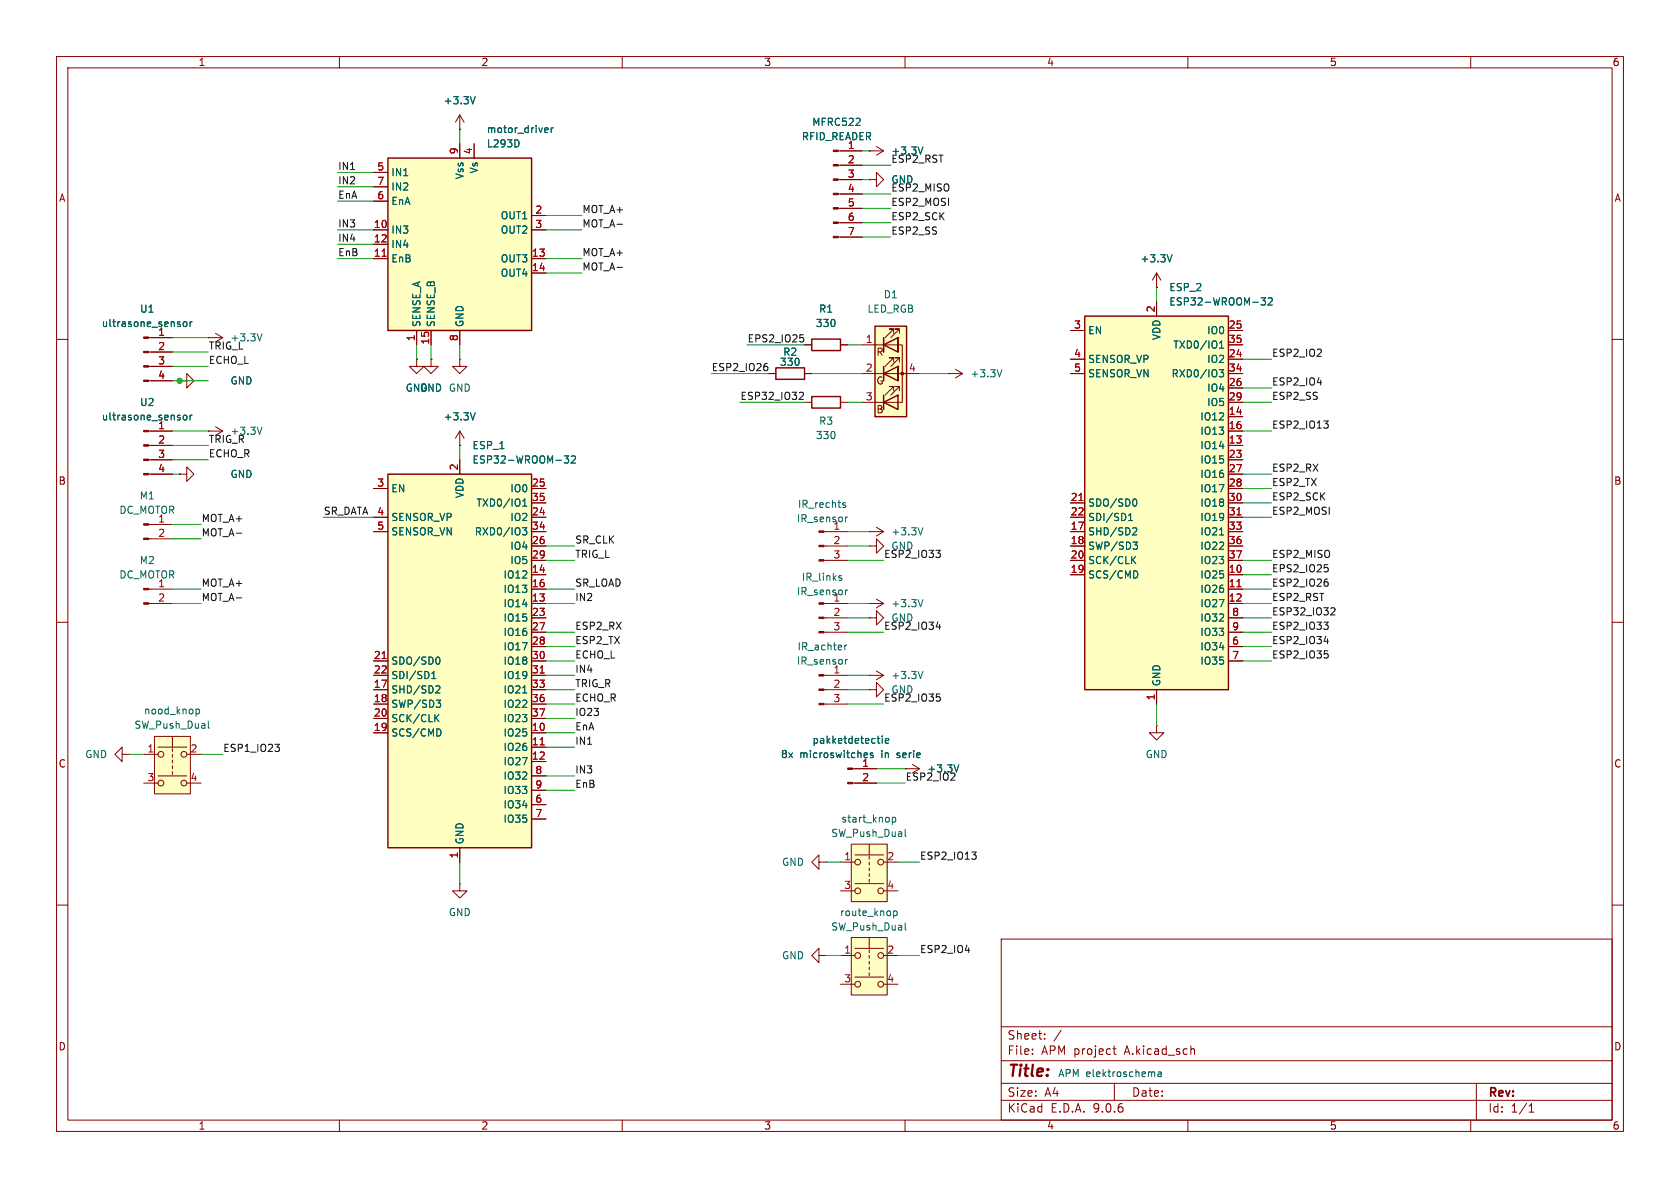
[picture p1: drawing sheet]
<svg xmlns="http://www.w3.org/2000/svg" width="297mm" height="210mm" viewBox="0 0 297 210" stroke-linecap="round" stroke-linejoin="round" font-family="sans-serif">
<g fill="none" stroke="#840000" stroke-width=".18">
<path d="M10 10h277v190h-277zM12 12h273v186h-273zM60 10v2M110 10v2M160 10v2M210 10v2M260 10v2M10 60h2M285 60h2M26.3 92.7h4.2M26.3 95.3h4.2M10 110h2"/>
<path d="M26.3 104.1h4.2M26.3 106.7h4.2M153.7 119.4h.1M153.7 119.4h2.5M154.9 118.6l1.3 .8M156.2 119.4l-1.3 .7M285 110h2M153.7 121.9h1.2v-1.2l1.3 1.2-1.3 1.3v-1.3M153.7 121.9h.1M10 160h2M177 166h108v32h-108zM285 160h2"/>
<path d="M60 198v2M110 198v2M160 198v2M177 194.5h108M177 191.5h108M177 187.5h108M177 181.5h108M182.5 186.3v.1M182.5 185.5v.1M184.7 183.6v.1M184.7 182.8v.1M187.6 182.1l-1.3 2"/>
<path d="M196.7 185.4h.6M197 184.9v1.3l.3 .2M197 191.5v3M210 198v2M210.7 185.4h.3l.2 .2v.8M260 198v2M261 191.5v6.5M270.3 196.6h.9M270.3 195.5l.4-.4v1.5"/>
</g>
<g fill="#840000" stroke="#840000" stroke-width=".18">
<path d="M25.4 92.6h.9v.2h-.9z"/>
<path d="M25.4 95.1h.9v.3h-.9z"/>
<path d="M25.4 104h.9v.3h-.9z"/>
<path d="M25.4 106.6h.9v.2h-.9z"/>
</g>
<path d="M163.2 118.7l-.5 1.3" fill="none" stroke="#006464" stroke-width=".18"/>
<path d="M27.3 130.2h6.4v10.1h-6.4z" fill="#ffffc2"/>
<g fill="none" stroke="#840000" stroke-width=".18">
<path d="M204.5 50.8h.1M204.5 48.3l-.8 1.2M204.5 48.3l.7 1.2M204.5 48.3v2.5M145.6 106.7h4.3M145.6 109.2h4.3M145.6 111.8h4.3M153.7 109.2h1.2v-1.2l1.3 1.2-1.3 1.3v-1.3M153.7 109.2h.1M153.7 106.7h.1M153.7 106.7h2.5M154.9 105.9l1.3 .8"/>
<path d="M156.2 106.7l-1.3 .7M25.4 133.4h2.5M25.4 138.4h2.5M27.3 130.2h6.4v10.1h-6.4zM27.9 132.1h5.1M27.9 137.2h5.1M30.5 130.3v1.8M30.5 132.3v.5M30.5 133.4v.5M30.5 134.4v.5M30.5 135.4v.5M30.5 136.4v.5"/>
<path d="M33 133.4h2.6M33 138.4h2.6M160 135.9h.1M160 135.9h2.6M161.3 135.1l1.3 .8M162.6 135.9l-1.3 .8M204.5 128.3v1.2h1.2l-1.2 1.3-1.3-1.3h1.3M204.5 128.3h.1M144.8 168.9v-1.3l-1.3 1.3 1.3 1.3v-1.3h1.2M146 168.9h.1"/>
<circle cx="28.4" cy="138.4" r=".51"/>
<circle cx="28.4" cy="133.4" r=".51"/>
<circle cx="32.5" cy="138.4" r=".51"/>
<circle cx="32.5" cy="133.4" r=".51"/>
</g>
<path d="M207.2 45l-.4 1.3M148.5 102.2h.3v.2l-.1 .2h-.3M148.5 101.8h.3M149.5 104.3v.8M149.8 104.3l-.3 .2M163.2 106l-.5 1.3M34.7 125.4h.3l.3 .2-.2 .5h-.4M36.8 127.5v1.1l.2 .1M169.5 135.2l-.4 1.3" fill="none" stroke="#006464" stroke-width=".18"/>
<g fill="#840000" stroke="#840000" stroke-width=".18">
<path d="M144.8 106.6h.8v.2h-.8z"/>
<path d="M144.8 109.1h.8v.2h-.8z"/>
<path d="M144.8 111.6h.8v.3h-.8z"/>
</g>
<path d="M150.5 149.2h6.3v10.2h-6.3z" fill="#ffffc2"/>
<g fill="none" stroke="#840000" stroke-width=".18">
<path d="M153.7 26.7h.1M153.7 26.7h2.5M154.9 25.9l1.3 .8M156.2 26.7l-1.3 .7M73.7 63.5v1.3h1.2l-1.2 1.2-1.3-1.2h1.3M73.7 63.5h.1M76.2 63.5v1.3h1.3l-1.3 1.2-1.3-1.2h1.3M76.2 63.5h.1M81.3 78.7h.1M81.3 63.5v1.3h1.2l-1.2 1.2-1.3-1.2h1.3M81.3 63.5h.1M81.3 76.2l-.8 1.3"/>
<path d="M81.3 76.2l.7 1.3M81.3 76.2v2.5M167.6 66h.1M167.6 66h2.6M168.9 65.3l1.3 .7M170.2 66l-1.3 .8M31.7 83.8h1.3v-1.2l1.3 1.2-1.3 1.3v-1.3M31.7 83.8h.1M148.6 152.4h2.5M148.6 157.5h2.5M150.5 149.2h6.3v10.2h-6.3zM151.1 151.1h5.1"/>
<path d="M151.1 156.2h5.1M153.7 149.4v1.7M153.7 151.4v.5M153.7 152.4v.5M153.7 153.4v.5M153.7 154.4v.5M153.7 155.4v.6M156.2 152.4h2.5M156.2 157.5h2.5"/>
<circle cx="151.6" cy="157.5" r=".51"/>
<circle cx="151.6" cy="152.4" r=".51"/>
<circle cx="155.7" cy="152.4" r=".51"/>
<circle cx="155.7" cy="157.5" r=".51"/>
</g>
<path d="M163.2 26l-.5 1.2M84 73l-.4 1.2M177.1 65.3l-.4 1.3M157.8 144.5v1.3M157.8 144.5h.3l.3 .2-.2 .6h-.4M160 146.6v1.1l.2 .2" fill="none" stroke="#006464" stroke-width=".18"/>
<path d="M154.7 57.7h5.6v16h-5.6z" fill="#ffffc2"/>
<path d="M154.7 57.7h5.6v16h-5.6zM156.2 59.7v2.5M137.2 65h5v2.1h-5zM143.5 70.1h5.1v2h-5.1zM156.2 61l2.5-1.3v2.5zM156.2 66l2.5-1.2v2.5zM156.2 71.1l2.5-1.2v2.5zM156.2 64.8v2.5M156.2 69.9v2.5" fill="none" stroke="#840000" stroke-width=".25"/>
<g fill="none" stroke="#840000" stroke-width=".18">
<path d="M153.7 31.8h1.2v-1.3l1.3 1.3-1.3 1.2v-1.2M153.7 31.8h.1M36.8 59.7h.1M36.8 59.7h2.6M38.1 58.9l1.3 .8M39.4 59.7l-1.3 .8M156.2 59.7v2.5M158 58.9v-.7h-.8h.8l-1.5 1.5M158.7 59.7h.1M158.7 59.7v2.5zM159 58.9v-.7h-.8h.8l-1.5 1.5M26.3 76.2h4.2"/>
<path d="M26.3 78.7h4.2M36.8 76.2h.1M36.8 76.2h2.6M38.1 75.4l1.3 .8M39.4 76.2l-1.3 .8M135.9 66h1.3M142.2 66h1.3M142.2 71.1h1.3M148.6 71.1h1.3M152.4 61h7.1v10.1h-7.1M152.4 66h10.2M156.2 64.8v2.5"/>
<path d="M158 64v-.8h-.8h.8l-1.5 1.6M158 69.1v-.8h-.8h.8l-1.5 1.6M158.7 64.8h.1M158.7 64.8v2.5zM159 64v-.8h-.8h.8l-1.5 1.6M159 69.1v-.8h-.8h.8l-1.5 1.6M26.3 81.3h4.2M26.3 83.8h4.2"/>
</g>
<g fill="#840000" stroke="#840000" stroke-width=".18">
<path d="M25.4 76.1h.9v.2h-.9z"/>
<path d="M25.4 78.6h.9v.3h-.9z"/>
<path d="M25.4 81.2h.9v.2h-.9z"/>
<path d="M25.4 83.7h.9v.2h-.9z"/>
<circle cx="159.5" cy="66" r=".25"/>
</g>
<path d="M46.3 59l-.4 1.3M32.5 73.5l.3-.1 .3 .2v.4l-.3 .2h-.3l-.1-.2zM33.6 73.4v.8M34 73.4l-.4 .2M46.3 75.5l-.4 1.3" fill="none" stroke="#006464" stroke-width=".18"/>
<path d="M68.6 83.8h25.4v66.1h-25.4z" fill="#ffffc2"/>
<path d="M68.6 83.8h25.4v66.1h-25.4z" fill="none" stroke="#840000" stroke-width=".25"/>
<g fill="none" stroke="#840000" stroke-width=".18">
<path d="M66 86.4h2.6M66 91.4h2.6M66 94h2.6M81.3 81.3v2.5M94 86.4h2.5M94 91.4h2.5M94 94h2.5M94 88.9h2.5M94 96.5h2.5M94 99.1h2.5M66 116.8h2.6M66 119.4h2.6"/>
<path d="M94 116.8h2.5M94 119.4h2.5M94 101.6h2.5M94 104.1h2.5M94 106.7h2.5M94 109.2h2.5M94 111.8h2.5M94 114.3h2.5M66 121.9h2.6M66 124.5h2.6M66 127h2.6M66 129.5h2.6"/>
<path d="M94 121.9h2.5M94 124.5h2.5M94 127h2.5M94 129.5h2.5M94 132.1h2.5M94 134.6h2.5M94 137.2h2.5M94 139.7h2.5M81.3 149.9v2.5M94 142.2h2.5M94 144.8h2.5"/>
</g>
<g fill="none" stroke="#006464" stroke-width=".18">
<path d="M92.3 93.3h.8l-.4 .5 .4 .1v.5l-.2 .2-.5-.1M92.4 89.5h.7M92.4 88.6l.4-.4v1.3M99.7 80.6h.8l-.4 .5 .4 .1v.5l-.2 .2-.6-.2M101 80.7l.5-.1 .2 .4-.7 .9h.7M76.3 120h.8M76.3 119.1l.4-.4v1.3M77.4 116.1a.68 .68 0 0 1 .4 .7 .68 .68 0 0 1-.4 .6M77.1 126.9l.5 .7M77.1 123.8h.8l-.4 .5 .3 .1 .1 .4-.2 .2h-.4M77.2 121.2l.5 .1 .1 .3-.8 .9h.8M77.6 126.3l-.7 .7"/>
<path d="M77.7 128.9l.3 .5-.3 .7M92.4 122.5h.7"/>
</g>
<path d="M67.6 116.4h.7M95.5 119h.7M95.5 131.7h.7" fill="none" stroke="#a90000" stroke-width=".18"/>
<path d="M191.8 55.9h25.4v66h-25.4z" fill="#ffffc2"/>
<path d="M143.5 59.9h5.1v2.1h-5.1zM191.8 55.9h25.4v66h-25.4z" fill="none" stroke="#840000" stroke-width=".25"/>
<g fill="none" stroke="#840000" stroke-width=".18">
<path d="M189.2 58.4h2.6M204.5 53.3v2.6M217.2 58.4h2.5M31.7 67.3h1.3v-1.3l1.3 1.3-1.3 1.3v-1.3M31.7 67.3h.1M142.2 61h1.3M148.6 61h1.3M189.2 63.5h2.6M189.2 66h2.6M217.2 63.5h2.5M217.2 66h2.5M217.2 61h2.5"/>
<path d="M217.2 68.6h2.5M217.2 71.1h2.5M217.2 73.7h2.5M217.2 76.2h2.5M217.2 78.7h2.5M145.6 94h4.3M145.6 96.5h4.3M145.6 99.1h4.3M153.7 94h.1M153.7 96.5h1.2v-1.2l1.3 1.2-1.3 1.3v-1.3M153.7 96.5h.1M153.7 94h2.5"/>
<path d="M154.9 93.2l1.3 .8M156.2 94l-1.3 .7M189.2 88.9h2.6M189.2 91.4h2.6M189.2 94h2.6M189.2 96.5h2.6M189.2 99.1h2.6M217.2 88.9h2.5M217.2 91.4h2.5M217.2 94h2.5M217.2 96.5h2.5M217.2 99.1h2.5"/>
<path d="M217.2 81.3h2.5M217.2 83.8h2.5M217.2 86.4h2.5M189.2 101.6h2.6M217.2 101.6h2.5M217.2 104.1h2.5M217.2 106.7h2.5M217.2 109.2h2.5M217.2 111.8h2.5M217.2 114.3h2.5M217.2 116.8h2.5M21.6 133.4v-1.3l-1.3 1.3 1.3 1.2v-1.2h1.3"/>
<path d="M22.9 133.4h.1M204.5 121.9v2.6"/>
</g>
<g fill="none" stroke="#006464" stroke-width=".18">
<path d="M222.9 52.6h.8l-.4 .5 .4 .2v.5l-.2 .1-.6-.1M224.2 52.8l.5-.2 .2 .4-.8 .9h.8M215.5 65.3h.8l-.4 .5 .4 .2v.5l-.2 .1h-.5M215.6 61.5h.7M215.6 60.6l.4-.3v1.2M149 89.2l.5 .1v.2l-.2 .2-.3-.1M149 88.9h.5M149.5 91.4v.8M149.8 91.4l-.3 .2M163.2 93.3l-.5 1.3M199.5 92h.7M199.5 91.1l.4-.4v1.3"/>
<path d="M200.2 98.9l.6 .7M200.3 95.8h.8l-.4 .5 .3 .1 .1 .5-.3 .2h-.3M200.4 93.3l.4 .1 .2 .3-.8 .9h.8M200.5 88.2a.68 .68 0 0 1 .5 .6 .68 .68 0 0 1-.5 .7M200.8 98.4l-.7 .7M215.6 94.6h.7M200.9 101l.2 .5-.2 .6"/>
</g>
<path d="M190.7 88.5h.8M218.7 91h.7M218.7 103.7h.7" fill="none" stroke="#a90000" stroke-width=".18"/>
<g fill="#840000" stroke="#840000" stroke-width=".18">
<path d="M144.8 93.9h.8v.2h-.8z"/>
<path d="M144.8 96.4h.8v.2h-.8z"/>
<path d="M144.8 98.9h.8v.3h-.8z"/>
</g>
<path d="M68.6 27.9h25.4v30.5h-25.4z" fill="#ffffc2"/>
<path d="M68.6 27.9h25.4v30.5h-25.4z" fill="none" stroke="#840000" stroke-width=".25"/>
<g fill="none" stroke="#840000" stroke-width=".18">
<path d="M66 30.5h2.6M66 33h2.6M66 35.6h2.6M81.3 25.4v2.5M83.8 25.4v2.5M94 38.1h2.5M66 40.6h2.6M66 43.2h2.6M66 45.7h2.6M73.7 58.4v2.6M76.2 58.4v2.6M81.3 58.4v2.6"/>
<path d="M94 40.6h2.5M94 45.7h2.5M94 48.3h2.5M145.6 119.4h4.3M145.6 121.9h4.3M145.6 124.5h4.3"/>
</g>
<path d="M67.6 45.3h.7" fill="none" stroke="#a90000" stroke-width=".18"/>
<path d="M91.7 25v.7M96.5 22.6l.3 .1 .1 .2-.6 .1M96.8 23.4h-.3M97.4 22.6v.8M97.8 22.6l-.4 .2M149.3 114v.9M149.5 116.6v.8M149.7 114l-.4 .3M149.8 116.6l-.3 .2" fill="none" stroke="#006464" stroke-width=".18"/>
<g fill="#840000" stroke="#840000" stroke-width=".18">
<path d="M144.8 119.3h.8v.2h-.8z"/>
<path d="M144.8 121.8h.8v.2h-.8z"/>
<path d="M144.8 124.3h.8v.3h-.8z"/>
</g>
<path d="M150.5 165.7h6.3v10.2h-6.3z" fill="#ffffc2"/>
<g fill="none" stroke="#840000" stroke-width=".18">
<path d="M66 30.5h2.6M66 33h2.6M66 35.6h2.6M81.3 22.9h.1M81.3 20.3l-.8 1.3M81.3 20.3l.7 1.3M81.3 20.3v2.6M81.3 25.4v2.5M83.8 25.4v2.5M94 38.1h2.5M148.2 26.7h4.2M148.2 29.2h4.2"/>
<path d="M148.2 31.8h4.2M148.2 34.3h4.2M148.2 36.8h4.2M148.2 39.4h4.2M153.7 31.8h.1M153.7 26.7h.1M26.3 59.7h4.2M66 40.6h2.6M66 43.2h2.6M66 45.7h2.6M73.7 58.4v2.6M76.2 58.4v2.6"/>
<path d="M81.3 58.4v2.6M94 40.6h2.5M94 45.7h2.5M94 48.3h2.5M148.2 41.9h4.2M189.2 58.4h2.6M204.5 50.8h.1M204.5 53.3v2.6M217.2 58.4h2.5M26.3 62.2h4.2M26.3 64.8h4.2M26.3 67.3h4.2"/>
<path d="M26.7 76.2h3.8M26.7 78.7h3.8M31.7 67.3h.1M73.7 63.5h.1M76.2 63.5h.1M81.3 78.7h.1M135.9 66h1.3M142.2 66h1.3M142.2 61h1.3M148.6 61h1.3M189.2 63.5h2.6M189.2 66h2.6"/>
<path d="M217.2 63.5h2.5M217.2 66h2.5M217.2 61h2.5M217.2 68.6h2.5M217.2 71.1h2.5M217.2 73.7h2.5M217.2 76.2h2.5M217.2 78.7h2.5M26.7 81.3h3.8M26.7 83.8h3.8M31.7 83.8h.1M66 91.4h2.6"/>
<path d="M66 94h2.6M66 86.4h2.6M81.3 81.3v2.5M94 88.9h2.5M94 91.4h2.5M94 94h2.5M94 96.5h2.5M94 99.1h2.5M94 86.4h2.5M189.2 88.9h2.6M189.2 91.4h2.6M189.2 94h2.6"/>
<path d="M189.2 96.5h2.6M189.2 99.1h2.6M217.2 88.9h2.5M217.2 91.4h2.5M217.2 94h2.5M217.2 96.5h2.5M217.2 99.1h2.5M217.2 81.3h2.5M217.2 83.8h2.5M217.2 86.4h2.5M66 116.8h2.6M66 119.4h2.6"/>
<path d="M94 101.6h2.5M94 104.1h2.5M94 106.7h2.5M94 109.2h2.5M94 111.8h2.5M94 114.3h2.5M94 116.8h2.5M94 119.4h2.5M189.2 101.6h2.6M217.2 101.6h2.5M217.2 104.1h2.5M217.2 106.7h2.5"/>
<path d="M217.2 109.2h2.5M217.2 111.8h2.5M217.2 114.3h2.5M217.2 116.8h2.5M66 121.9h2.6M66 124.5h2.6M66 127h2.6M66 129.5h2.6M94 121.9h2.5M94 124.5h2.5M94 127h2.5M94 129.5h2.5"/>
<path d="M94 132.1h2.5M94 134.6h2.5M94 137.2h2.5M94 139.7h2.5M150.7 135.9h4.2M150.7 138.4h4.2M160 135.9h.1M204.5 121.9v2.6M81.3 156.2v1.3h1.2l-1.2 1.3-1.3-1.3h1.3M81.3 156.2h.1M81.3 149.9v2.5M94 142.2h2.5"/>
<path d="M94 144.8h2.5M144.8 152.4v-1.3l-1.3 1.3 1.3 1.3v-1.3h1.2M146 152.4h.1M148.6 168.9h2.5M148.6 174h2.5M150.5 165.7h6.3v10.2h-6.3zM151.1 167.6h5.1M151.1 172.7h5.1M153.7 165.9v1.7M153.7 167.9v.5M153.7 168.9v.5M153.7 169.9v.5"/>
<path d="M153.7 170.9v.6M153.7 172v.5M156.2 168.9h2.5M156.2 174h2.5"/>
<circle cx="151.6" cy="168.9" r=".51"/>
<circle cx="151.6" cy="174" r=".51"/>
<circle cx="155.7" cy="174" r=".51"/>
<circle cx="155.7" cy="168.9" r=".51"/>
</g>
<g fill="none" stroke="#006464" stroke-width=".18">
<path d="M84 17.1l-.4 1.3M91.7 25v.7M96.5 22.6l.3 .1 .1 .2-.6 .1M96.8 23.4h-.3M97.4 22.6v.8M97.8 22.6l-.4 .2M163.2 26l-.5 1.2M32.5 56.9h.3l.3 .2v.4l-.3 .2h-.3l-.1-.2zM33.6 56.9v.8M34 56.9l-.4 .2M207.2 45l-.4 1.3M222.9 52.6h.8l-.4 .5 .4 .2v.5l-.2 .1-.6-.1"/>
<path d="M224.2 52.8l.5-.2 .2 .4-.8 .9h.8M32.5 73.5l.3-.1 .3 .2v.4l-.3 .2h-.3l-.1-.2zM33.6 73.4v.8M34 73.4l-.4 .2M84 73l-.4 1.2M215.5 65.3h.8l-.4 .5 .4 .2v.5l-.2 .1h-.5M215.6 61.5h.7M215.6 60.6l.4-.3v1.2M92.3 93.3h.8l-.4 .5 .4 .1v.5l-.2 .2-.5-.1M92.4 89.5h.7M92.4 88.6l.4-.4v1.3M99.7 80.6h.8l-.4 .5 .4 .1v.5l-.2 .2-.6-.2"/>
<path d="M101 80.7l.5-.1 .2 .4-.7 .9h.7M199.5 92h.7M199.5 91.1l.4-.4v1.3M200.2 98.9l.6 .7M200.3 95.8h.8l-.4 .5 .3 .1 .1 .5-.3 .2h-.3M200.4 93.3l.4 .1 .2 .3-.8 .9h.8M200.5 88.2a.68 .68 0 0 1 .5 .6 .68 .68 0 0 1-.5 .7M200.8 98.4l-.7 .7M215.6 94.6h.7M76.3 120h.8M76.3 119.1l.4-.4v1.3M77.4 116.1a.68 .68 0 0 1 .4 .7 .68 .68 0 0 1-.4 .6"/>
<path d="M200.9 101l.2 .5-.2 .6M77.1 126.9l.5 .7M77.1 123.8h.8l-.4 .5 .3 .1 .1 .4-.2 .2h-.4M77.2 121.2l.5 .1 .1 .3-.8 .9h.8M77.6 126.3l-.7 .7M77.7 128.9l.3 .5-.3 .7M92.4 122.5h.7M152.9 133.1h.4l.1 .3-.6 .1M154.3 133.1h-.3l-.1 .2v.1l.4 .2v.3h-.4M155.1 130.5h.4M155.4 131.4h.1M156 130.1v.1"/>
<path d="M156 130.5v.9M156.5 131l.6-.2v-.2l-.4-.1-.2 .2 .1 .6h.5M169.5 135.2l-.4 1.3M158 161v1.3M158 161.1l.4-.1 .2 .3-.1 .5h-.5M160 163.1v1.1l.2 .2"/>
</g>
<g fill="#840000" stroke="#840000" stroke-width=".18">
<path d="M147.3 26.5h.9v.3h-.9z"/>
<path d="M147.3 29.1h.9v.2h-.9z"/>
<path d="M147.3 31.6h.9v.3h-.9z"/>
<path d="M147.3 34.2h.9v.2h-.9z"/>
<path d="M147.3 36.7h.9v.3h-.9z"/>
<path d="M147.3 39.2h.9v.3h-.9z"/>
<path d="M147.3 41.8h.9v.2h-.9z"/>
<path d="M149.9 135.8h.8v.2h-.8z"/>
<path d="M149.9 138.3h.8v.3h-.8z"/>
<path d="M25.4 59.6h.9v.2h-.9z"/>
<path d="M25.4 62.1h.9v.3h-.9z"/>
<path d="M25.4 64.6h.9v.3h-.9z"/>
<path d="M25.4 67.2h.9v.2h-.9z"/>
</g>
<g fill="none" stroke="#0f0f0f" stroke-width=".18">
<path d="M141.4 59.2h.6M141.9 59.7l.2 .2v.3l-.2 .2M135.4 64.3h.2M135.5 64.7l.2 .3v.3l-.2 .2M141.5 69.3l.4 .1 .1 .3-.7 .9h.7M234 74.4h.8l-.4 .5M234.7 75l.1 .1-.1 .5M165.4 97.3h.8l-.4 .5M166.1 97.8l.1 .2-.1 .5M234.1 99.8h.6M165.5 110.8h.8M234 110h.8l-.4 .5"/>
<path d="M234.1 113.4h.8M234.1 115.1h.6M234.4 102.4h.3M234.6 102.8l.2 .3v.3l-.2 .2M234.6 100.3l.2 .2v.3l-.2 .3M234.6 115.5l.2 .3v.3l-.2 .2M234.7 110.5l.1 .2-.1 .5M235.5 107.4l.4 .1 .1 .3-.8 .9h.8M48.6 131.6h.8l-.4 .5M49.3 132.1l.1 .2-.1 .5M165.6 122.7h.6M166 123.2l.2 .2v.3l-.2 .2"/>
<path d="M171.8 150.6h.8l-.4 .5M172.5 151.2l.1 .1-.1 .5"/>
</g>
<g fill="none" stroke="#009600" stroke-width=".18">
<path d="M59.7 35.6h6.3M59.7 33h6.3M59.7 30.5h6.3M81.3 22.9v2.5M96.5 38.1h6.4M152.4 34.3h5.1M152.4 26.7h1.3M152.4 39.4h5.1M152.4 31.8h1.3M152.4 36.8h5.1M152.4 29.2h5.1M30.5 59.7h6.3"/>
<path d="M59.7 45.7h6.3M59.7 43.2h6.3M59.7 40.6h6.3M96.5 45.7h6.4M96.5 40.6h6.4M96.5 48.3h6.4M152.4 41.9h5.1M204.5 50.8v2.5M30.5 76.2h6.3M30.5 67.3h6.3M30.5 64.8h6.3M30.5 78.7h6.3"/>
<path d="M30.5 62.2h6.3M73.7 61v2.5M76.2 61v2.5M81.3 61v2.5M81.3 78.7v2.6M125.7 66h10.2M130.8 71.1h11.4M132.1 61h10.1M143.5 66h8.9M149.9 71.1h2.5M149.9 61h2.5M162.6 66h5"/>
<path d="M219.7 71.1h5.1M219.7 63.5h5.1M219.7 76.2h5.1M219.7 68.6h5.1M30.5 83.8h1.2M30.5 92.7h5.1M30.5 95.3h5.1M30.5 81.3h6.3M57.1 91.4h8.9M96.5 99.1h5.1M96.5 96.5h5.1M149.9 99.1h6.3"/>
<path d="M149.9 96.5h3.8M149.9 94h3.8M219.7 83.8h5.1M219.7 91.4h5.1M219.7 88.9h5.1M219.7 86.4h5.1M219.7 99.1h5.1M30.5 104.1h5.1M30.5 106.7h5.1M96.5 104.1h5.1M96.5 116.8h5.1M96.5 114.3h5.1"/>
<path d="M96.5 111.8h5.1M96.5 119.4h5.1M96.5 106.7h5.1M149.9 109.2h3.8M149.9 111.8h6.3M149.9 119.4h3.8M149.9 106.7h3.8M219.7 104.1h5.1M219.7 109.2h5.1M219.7 101.6h5.1M219.7 116.8h5.1M219.7 114.3h5.1"/>
<path d="M219.7 111.8h5.1M219.7 106.7h5.1M22.9 133.4h2.5M35.6 133.4h3.8M96.5 121.9h5.1M96.5 127h5.1M96.5 124.5h5.1M96.5 129.5h5.1M96.5 132.1h5.1M96.5 137.2h5.1M96.5 139.7h5.1M149.9 121.9h3.8"/>
<path d="M149.9 124.5h6.3M154.9 135.9h5.1M154.9 138.4h5.1M204.5 124.5v3.8M81.3 152.4v3.8M146 152.4h2.6M158.7 152.4h3.9M146 168.9h2.6M158.7 168.9h3.9"/>
</g>
<path d="M204 189.5l.1 .2v.6M204.7 189.5h.5l.1 .8M205.3 189.8h-.4l-.2 .2 .2 .3h.4" fill="none" stroke="#0000c2" stroke-width=".18"/>
<path d="M67.6 45.3h.7M190.7 88.5h.8M218.7 91h.7M67.6 116.4h.7M95.5 119h.7M218.7 103.7h.7M95.5 131.7h.7" fill="none" stroke="#a90000" stroke-width=".18"/>
<circle cx="31.7" cy="67.3" r=".46" fill="#009600" stroke="#009600" stroke-width=".18"/>
<text font-size="2.8" fill="#840000" x="178" y="190.9">Title:</text>
<g font-size="2.1" fill="#840000">
<text x="178" y="184">Sheet:</text>
<text x="178" y="186.7">File:</text>
<text x="184.1" y="186.7">APM project</text>
<text x="199" y="186.7">A.kicad_sch</text>
<text x="178" y="196.9">KiCad</text>
<text x="178" y="194.1">Size:</text>
<text x="184.7" y="194.1">A4</text>
<text x="185.7" y="196.9">E.D.A.</text>
<text x="193.3" y="196.9">9.0.6</text>
<text x="200" y="194.1">Date:</text>
<text x="263" y="194.3">Rev:</text>
<text x="263" y="196.9">Id:</text>
<text x="267.1" y="196.9">1/1</text>
</g>
<g font-size="1.8" fill="#840000">
<text x="35" y="11.9">1</text>
<text x="85" y="11.9">2</text>
<text x="135" y="11.9">3</text>
<text x="185" y="11.9">4</text>
<text x="235" y="11.9">5</text>
<text x="285" y="11.9">6</text>
<text x="10.3" y="35.9">A</text>
<text x="285.3" y="35.9">A</text>
<text x="154.8" y="63.1">R</text>
<text x="154.8" y="68.2">G</text>
<text x="154.8" y="73.3">B</text>
<text x="10.3" y="85.9">B</text>
<text x="285.3" y="85.9">B</text>
<text x="10.3" y="135.9">C</text>
<text x="285.3" y="135.9">C</text>
<text x="10.3" y="185.9">D</text>
<text x="285.3" y="185.9">D</text>
<text x="35" y="199.9">1</text>
<text x="85" y="199.9">2</text>
<text x="135" y="199.9">3</text>
<text x="185" y="199.9">4</text>
<text x="235" y="199.9">5</text>
<text x="285" y="199.9">6</text>
</g>
<g font-size="1.8" fill="#006464">
<text x="78.3" y="18.6">+3.3V</text>
<text x="86" y="23.7">motor_driver</text>
<text x="143.5" y="22.5">MFRC522</text>
<text x="86" y="26.3">L293D</text>
<text x="141.7" y="25">RFID_READER</text>
<text x="157.5" y="27.5">+3.3V</text>
<text x="69.1" y="31.3">IN1</text>
<text x="69.1" y="33.9">IN2</text>
<text x="82.1" y="31.8" transform="rotate(-90 82.1 31.8)">Vss</text>
<text x="84.7" y="30.8" transform="rotate(-90 84.7 30.8)">Vs</text>
<text x="157.5" y="32.6">GND</text>
<text x="69.1" y="36.4">EnA</text>
<text x="69.1" y="41.5">IN3</text>
<text x="88.4" y="39">OUT1</text>
<text x="88.4" y="41.5">OUT2</text>
<text x="69.1" y="44">IN4</text>
<text x="69.1" y="46.6">EnB</text>
<text x="88.4" y="46.6">OUT3</text>
<text x="201.5" y="46.6">+3.3V</text>
<text x="88.4" y="49.1">OUT4</text>
<text x="156.1" y="52.9">D1</text>
<text x="206.6" y="51.7">ESP_2</text>
<text x="17.9" y="58">ultrasone_sensor</text>
<text x="24.7" y="55.5">U1</text>
<text x="74.5" y="57.9" transform="rotate(-90 74.5 57.9)">SENSE_A</text>
<text x="77.1" y="57.9" transform="rotate(-90 77.1 57.9)">SENSE_B</text>
<text x="82.1" y="57.9" transform="rotate(-90 82.1 57.9)">GND</text>
<text x="144.1" y="58">330</text>
<text x="144.7" y="55.5">R1</text>
<text x="153.3" y="55.5">LED_RGB</text>
<text x="192.3" y="59.3">EN</text>
<text x="206.6" y="54.2">ESP32-WROOM-32</text>
<text x="213.3" y="59.3">IO0</text>
<text x="137.8" y="64.9">330</text>
<text x="138.4" y="63.1">R2</text>
<text x="192.3" y="64.4">SENSOR_VP</text>
<text x="205.3" y="60.2" transform="rotate(-90 205.3 60.2)">VDD</text>
<text x="207.3" y="61.8">TXD0/IO1</text>
<text x="213.3" y="64.4">IO2</text>
<text x="24.7" y="72">U2</text>
<text x="40.6" y="68.2">GND</text>
<text x="71.6" y="69.4">GND</text>
<text x="74.2" y="69.4">GND GND</text>
<text x="74.2" y="69.4">GND</text>
<text x="171.5" y="66.9">+3.3V</text>
<text x="192.3" y="66.9">SENSOR_VN</text>
<text x="207" y="66.9">RXD0/IO3</text>
<text x="213.3" y="69.4">IO4</text>
<text x="213.3" y="72">IO5</text>
<text x="17.9" y="74.5">ultrasone_sensor</text>
<text x="78.3" y="74.5">+3.3V</text>
<text x="144.1" y="77.8">330</text>
<text x="144.7" y="75.3">R3</text>
<text x="212.1" y="74.5">IO12</text>
<text x="212.1" y="77.1">IO13</text>
<text x="83.4" y="82.1">ESP32-WROOM-32</text>
<text x="83.4" y="79.6">ESP_1</text>
<text x="212.1" y="79.6">IO14</text>
<text x="212.1" y="82.1">IO15</text>
<text x="24.6" y="88.5">M1</text>
<text x="40.6" y="84.7">GND</text>
<text x="69.1" y="87.2">EN</text>
<text x="82.1" y="88.2" transform="rotate(-90 82.1 88.2)">VDD</text>
<text x="84.1" y="89.8">TXD0/IO1</text>
<text x="90.1" y="87.2">IO0</text>
<text x="141" y="90">IR_rechts</text>
<text x="192.3" y="89.8">SDO/SD0</text>
<text x="212.1" y="84.7">IO16</text>
<text x="212.1" y="87.2">IO17</text>
<text x="212.1" y="89.8">IO18</text>
<text x="21" y="91">DC_MOTOR</text>
<text x="27.9" y="92.5">1</text>
<text x="69.1" y="92.3">SENSOR_VP</text>
<text x="69.1" y="94.8">SENSOR_VN</text>
<text x="83.8" y="94.8">RXD0/IO3</text>
<text x="90.1" y="92.3">IO2</text>
<text x="140.8" y="92.5">IR_sensor</text>
<text x="147.2" y="93.7">1</text>
<text x="157.5" y="94.8">+3.3V</text>
<text x="192.3" y="92.3">SDI/SD1</text>
<text x="192.3" y="94.8">SHD/SD2</text>
<text x="212.1" y="92.3">IO19</text>
<text x="212.1" y="94.8">IO21</text>
<text x="24.6" y="99.9">M2</text>
<text x="90.1" y="97.4">IO4</text>
<text x="90.1" y="99.9">IO5</text>
<text x="192.3" y="97.4">SWP/SD3</text>
<text x="192.3" y="99.9">SCK/CLK</text>
<text x="212.1" y="97.4">IO22</text>
<text x="212.1" y="99.9">IO23</text>
<text x="21" y="102.5">DC_MOTOR</text>
<text x="27.9" y="103.9">1</text>
<text x="88.9" y="102.5">IO12</text>
<text x="88.9" y="105">IO13</text>
<text x="88.9" y="107.5">IO14</text>
<text x="140.8" y="105.4">IR_sensor</text>
<text x="141.7" y="102.9">IR_links</text>
<text x="147.2" y="106.4">1</text>
<text x="157.5" y="107.5">+3.3V</text>
<text x="192.3" y="102.5">SCS/CMD</text>
<text x="212.1" y="102.5">IO25</text>
<text x="212.1" y="105">IO26</text>
<text x="212.1" y="107.5">IO27</text>
<text x="88.9" y="110.1">IO15</text>
<text x="88.9" y="112.6">IO16</text>
<text x="212.1" y="110.1">IO32</text>
<text x="212.1" y="112.6">IO33</text>
<text x="69.1" y="117.7">SDO/SD0</text>
<text x="88.9" y="115.2">IO17</text>
<text x="88.9" y="117.7">IO18</text>
<text x="140.8" y="117.7">IR_sensor</text>
<text x="140.9" y="115.2">IR_achter</text>
<text x="147.2" y="119.1">1</text>
<text x="212.1" y="115.2">IO34</text>
<text x="212.1" y="117.7">IO35</text>
<text x="69.1" y="120.2">SDI/SD1</text>
<text x="69.1" y="122.8">SHD/SD2</text>
<text x="69.1" y="125.3">SWP/SD3</text>
<text x="88.9" y="120.2">IO19</text>
<text x="88.9" y="122.8">IO21</text>
<text x="88.9" y="125.3">IO22</text>
<text x="157.5" y="120.2">+3.3V</text>
<text x="205.3" y="121.4" transform="rotate(-90 205.3 121.4)">GND</text>
<text x="23.7" y="129">SW_Push_Dual</text>
<text x="25.4" y="126.5">nood_knop</text>
<text x="69.1" y="127.9">SCK/CLK</text>
<text x="69.1" y="130.4">SCS/CMD</text>
<text x="88.9" y="127.9">IO23</text>
<text x="88.9" y="130.4">IO25</text>
<text x="143.5" y="131.7">pakketdetectie</text>
<text x="15" y="134.2">GND</text>
<text x="88.9" y="132.9">IO26</text>
<text x="88.9" y="135.5">IO27</text>
<text x="138" y="134.2">8x</text>
<text x="141.4" y="134.2">microswitches</text>
<text x="155.9" y="134.2">in</text>
<text x="158.8" y="134.2">serie</text>
<text x="163.8" y="136.8">+3.3V</text>
<text x="202.4" y="134.2">GND</text>
<text x="88.9" y="138">IO32</text>
<text x="88.9" y="140.6">IO33</text>
<text x="88.9" y="143.1">IO34</text>
<text x="82.1" y="149.4" transform="rotate(-90 82.1 149.4)">GND</text>
<text x="88.9" y="145.6">IO35</text>
<text x="146.9" y="148.2">SW_Push_Dual</text>
<text x="148.6" y="145.6">start_knop</text>
<text x="138.2" y="153.3">GND</text>
<text x="79.2" y="162.2">GND</text>
<text x="146.9" y="164.7">SW_Push_Dual</text>
<text x="148.4" y="162.2">route_knop</text>
<text x="138.2" y="169.8">GND</text>
</g>
<g font-size="1.8" fill="#a90000">
<text x="81" y="27.4" transform="rotate(-90 81 27.4)">9</text>
<text x="83.6" y="27.4" transform="rotate(-90 83.6 27.4)">4</text>
<text x="149.8" y="26.4">1</text>
<text x="149.8" y="29">2</text>
<text x="66.6" y="30.2">5</text>
<text x="66.6" y="32.8">7</text>
<text x="66.6" y="35.3">6</text>
<text x="149.8" y="31.5">3</text>
<text x="149.8" y="34">4</text>
<text x="66" y="40.4">10</text>
<text x="94.5" y="37.8">2</text>
<text x="94.5" y="40.4">3</text>
<text x="149.8" y="36.6">5</text>
<text x="149.8" y="39.1">6</text>
<text x="149.8" y="41.7">7</text>
<text x="66" y="42.9">12</text>
<text x="66" y="45.5">11</text>
<text x="93.9" y="45.5">13</text>
<text x="93.9" y="48">14</text>
<text x="27.9" y="59.4">1</text>
<text x="189.8" y="58.2">3</text>
<text x="204.2" y="55.3" transform="rotate(-90 204.2 55.3)">2</text>
<text x="217.1" y="58.2">25</text>
<text x="27.9" y="62">2</text>
<text x="27.9" y="64.5">3</text>
<text x="73.4" y="60.4" transform="rotate(-90 73.4 60.4)">1</text>
<text x="75.9" y="61" transform="rotate(-90 75.9 61)">15</text>
<text x="81" y="60.4" transform="rotate(-90 81 60.4)">8</text>
<text x="153" y="60.7">1</text>
<text x="153" y="65.8">2</text>
<text x="160.6" y="65.8">4</text>
<text x="189.8" y="63.2">4</text>
<text x="189.8" y="65.8">5</text>
<text x="217.1" y="60.7">35</text>
<text x="217.1" y="63.2">24</text>
<text x="217.1" y="65.8">34</text>
<text x="27.9" y="67.1">4</text>
<text x="153" y="70.9">3</text>
<text x="217.1" y="68.3">26</text>
<text x="217.1" y="70.9">29</text>
<text x="27.9" y="75.9">1</text>
<text x="217.1" y="73.4">14</text>
<text x="217.1" y="75.9">16</text>
<text x="27.9" y="78.5">2</text>
<text x="27.9" y="81">3</text>
<text x="27.9" y="83.6">4</text>
<text x="81" y="83.3" transform="rotate(-90 81 83.3)">2</text>
<text x="217.1" y="78.5">13</text>
<text x="217.1" y="81">23</text>
<text x="217.1" y="83.6">27</text>
<text x="66.6" y="86.1">3</text>
<text x="93.9" y="86.1">25</text>
<text x="93.9" y="88.6">35</text>
<text x="189.2" y="88.6">21</text>
<text x="217.1" y="86.1">28</text>
<text x="217.1" y="88.6">30</text>
<text x="27.9" y="95">2</text>
<text x="66.6" y="91.2">4</text>
<text x="66.6" y="93.7">5</text>
<text x="93.9" y="91.2">24</text>
<text x="93.9" y="93.7">34</text>
<text x="189.2" y="91.2">22</text>
<text x="189.2" y="93.7">17</text>
<text x="217.1" y="91.2">31</text>
<text x="217.1" y="93.7">33</text>
<text x="93.9" y="96.3">26</text>
<text x="93.9" y="98.8">29</text>
<text x="93.9" y="101.3">14</text>
<text x="147.2" y="96.3">2</text>
<text x="147.2" y="98.8">3</text>
<text x="189.2" y="96.3">18</text>
<text x="189.2" y="98.8">20</text>
<text x="189.2" y="101.3">19</text>
<text x="217.1" y="96.3">36</text>
<text x="217.1" y="98.8">37</text>
<text x="217.1" y="101.3">10</text>
<text x="27.9" y="106.4">2</text>
<text x="93.9" y="103.9">16</text>
<text x="93.9" y="106.4">13</text>
<text x="217.1" y="103.9">11</text>
<text x="217.1" y="106.4">12</text>
<text x="93.9" y="109">23</text>
<text x="93.9" y="111.5">27</text>
<text x="147.2" y="109">2</text>
<text x="147.2" y="111.5">3</text>
<text x="217.7" y="109">8</text>
<text x="217.7" y="111.5">9</text>
<text x="66" y="116.6">21</text>
<text x="66" y="119.1">22</text>
<text x="93.9" y="114">28</text>
<text x="93.9" y="116.6">30</text>
<text x="93.9" y="119.1">31</text>
<text x="217.7" y="114">6</text>
<text x="217.7" y="116.6">7</text>
<text x="66" y="121.7">17</text>
<text x="66" y="124.2">18</text>
<text x="93.9" y="121.7">33</text>
<text x="93.9" y="124.2">36</text>
<text x="147.2" y="121.7">2</text>
<text x="147.2" y="124.2">3</text>
<text x="204.2" y="123.9" transform="rotate(-90 204.2 123.9)">1</text>
<text x="66" y="126.7">20</text>
<text x="66" y="129.3">19</text>
<text x="93.9" y="126.7">37</text>
<text x="93.9" y="129.3">10</text>
<text x="93.9" y="131.8">11</text>
<text x="26" y="133.1">1</text>
<text x="33.6" y="133.1">2</text>
<text x="93.9" y="134.4">12</text>
<text x="94.5" y="136.9">8</text>
<text x="152.3" y="135.6">1</text>
<text x="26" y="138.2">3</text>
<text x="33.6" y="138.2">4</text>
<text x="94.5" y="139.4">9</text>
<text x="94.5" y="142">6</text>
<text x="152.3" y="138.2">2</text>
<text x="94.5" y="144.5">7</text>
<text x="81" y="151.8" transform="rotate(-90 81 151.8)">1</text>
<text x="149.2" y="152.1">1</text>
<text x="156.8" y="152.1">2</text>
<text x="149.2" y="157.2">3</text>
<text x="156.8" y="157.2">4</text>
<text x="149.2" y="168.7">1</text>
<text x="149.2" y="173.7">3</text>
<text x="156.8" y="168.7">2</text>
<text x="156.8" y="173.7">4</text>
</g>
<g font-size="1.8" fill="#0f0f0f">
<text x="157.5" y="28.9">ESP2_RST</text>
<text x="59.7" y="30.1">IN1</text>
<text x="59.7" y="32.7">IN2</text>
<text x="59.7" y="35.2">EnA</text>
<text x="157.5" y="33.9">ESP2_MISO</text>
<text x="59.7" y="40.3">IN3</text>
<text x="102.9" y="37.8">MOT_A+</text>
<text x="102.9" y="40.3">MOT_A-</text>
<text x="157.5" y="41.6">ESP2_SS</text>
<text x="157.5" y="39">ESP2_SCK</text>
<text x="157.5" y="36.5">ESP2_MOSI</text>
<text x="59.7" y="42.8">IN4</text>
<text x="59.7" y="45.4">EnB</text>
<text x="102.9" y="47.9">MOT_A-</text>
<text x="102.9" y="45.4">MOT_A+</text>
<text x="36.8" y="61.9">TRIG_L</text>
<text x="36.8" y="64.4">ECHO_L</text>
<text x="40.6" y="60.6">+3.3V</text>
<text x="125.7" y="65.7">ESP2_IO26</text>
<text x="132.1" y="60.6">EPS2_IO25</text>
<text x="224.8" y="63.2">ESP2_IO2</text>
<text x="130.8" y="70.8">ESP32_IO32</text>
<text x="224.8" y="70.8">ESP2_SS</text>
<text x="224.8" y="68.2">ESP2_IO4</text>
<text x="40.6" y="77.1">+3.3V</text>
<text x="224.8" y="75.9">ESP2_IO13</text>
<text x="36.8" y="78.4">TRIG_R</text>
<text x="36.8" y="80.9">ECHO_R</text>
<text x="224.8" y="83.5">ESP2_RX</text>
<text x="224.8" y="86">ESP2_TX</text>
<text x="224.8" y="88.6">ESP2_SCK</text>
<text x="35.6" y="94.9">MOT_A-</text>
<text x="35.6" y="92.4">MOT_A+</text>
<text x="57.1" y="91.1">SR_DATA</text>
<text x="224.8" y="91.1">ESP2_MOSI</text>
<text x="101.6" y="96.2">SR_CLK</text>
<text x="101.6" y="98.7">TRIG_L</text>
<text x="156.2" y="98.7">ESP2_IO33</text>
<text x="157.5" y="97.4">GND</text>
<text x="224.8" y="98.7">ESP2_MISO</text>
<text x="224.8" y="101.3">EPS2_IO25</text>
<text x="35.6" y="103.8">MOT_A+</text>
<text x="35.6" y="106.3">MOT_A-</text>
<text x="101.6" y="103.8">SR_LOAD</text>
<text x="101.6" y="106.3">IN2</text>
<text x="224.8" y="103.8">ESP2_IO26</text>
<text x="224.8" y="106.3">ESP2_RST</text>
<text x="101.6" y="114">ESP2_TX</text>
<text x="101.6" y="111.4">ESP2_RX</text>
<text x="156.2" y="111.4">ESP2_IO34</text>
<text x="157.5" y="110.1">GND</text>
<text x="224.8" y="108.9">ESP32_IO32</text>
<text x="224.8" y="114">ESP2_IO34</text>
<text x="224.8" y="111.4">ESP2_IO33</text>
<text x="101.6" y="119">IN4</text>
<text x="101.6" y="116.5">ECHO_L</text>
<text x="224.8" y="116.5">ESP2_IO35</text>
<text x="101.6" y="124.1">ECHO_R</text>
<text x="101.6" y="121.6">TRIG_R</text>
<text x="156.2" y="124.1">ESP2_IO35</text>
<text x="157.5" y="122.8">GND</text>
<text x="101.6" y="131.7">IN1</text>
<text x="101.6" y="126.7">IO23</text>
<text x="101.6" y="129.2">EnA</text>
<text x="39.4" y="133">ESP1_IO23</text>
<text x="101.6" y="136.8">IN3</text>
<text x="101.6" y="139.4">EnB</text>
<text x="160" y="138.1">ESP2_IO2</text>
<text x="162.6" y="152.1">ESP2_IO13</text>
<text x="162.6" y="168.6">ESP2_IO4</text>
</g>
<text font-size="1.8" fill="#0000c2" x="187" y="190.6">APM elektroschema</text>
</svg>
